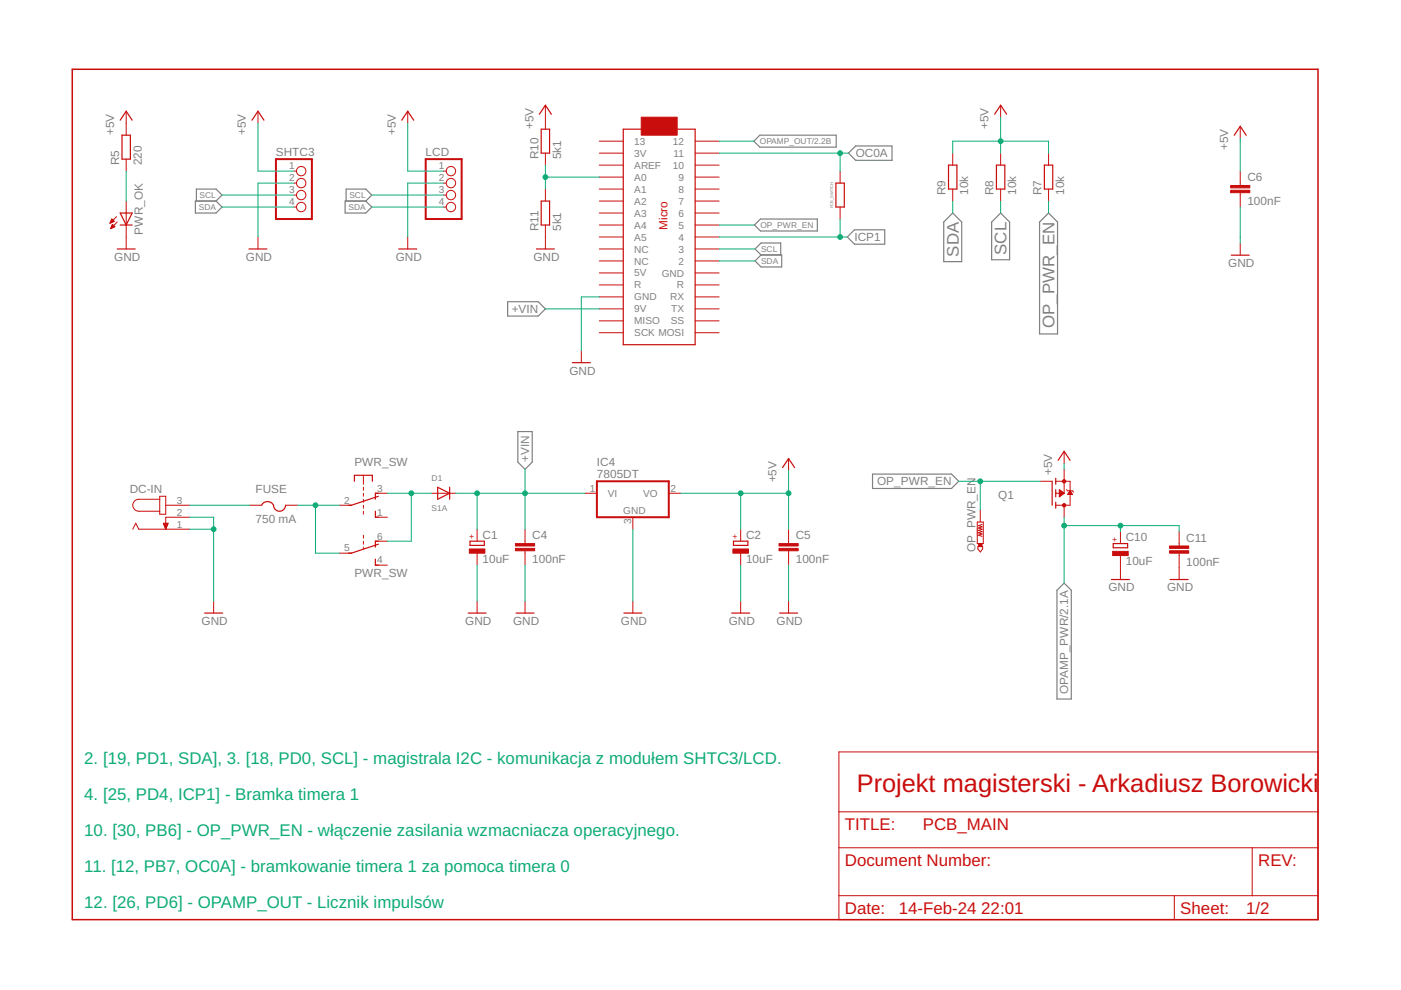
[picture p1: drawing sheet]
<svg xmlns="http://www.w3.org/2000/svg" width="297mm" height="210mm" viewBox="0 0 297 210" stroke-linecap="round" stroke-linejoin="round" font-family="sans-serif">
<g fill="none" stroke="#808080" stroke-width=".25">
<path d="M159.8 29.9l1.3-1.2h16.2v2.5h-16.2zM179.9 32.5l1.5-1.6h7.7v3.1h-7.7zM41.4 42.6h4.4l1.3 1.3-1.3 1.3h-4.4zM41.6 42.6v-2.5h4.2l1.3 1.3-1.3 1.2M73.2 42.6h4.4l1.2 1.3-1.2 1.3h-4.4zM73.4 42.6v-2.5h4.2l1.2 1.3-1.2 1.2M160 47.7l1.2-1.3h12.1v2.6h-12.1zM161.4 54.1l-1.3-1.3 1.3-1.3h4.1v2.6M161.4 54.1h4.3v2.5h-4.3l-1.3-1.3zM179.6 50.2l1.6-1.5h6.4v3.1h-6.4zM202 45.2l1.9 1.9v8.4h-3.8v-8.4zM212.2 45.2l1.9 1.9v8h-3.9v-8z"/>
<path d="M222.3 45.2l1.9 1.9v23.7h-3.8v-23.7zM107.6 64h6.5l1.5 1.5-1.5 1.5h-6.5zM109.8 91.5h3v6.5l-1.5 1.5-1.5-1.5zM185 100.5h16.7l1.6 1.5-1.6 1.6h-16.7zM225.6 123.6l1.5 1.6v23h-3v-23z"/>
</g>
<g fill="none" stroke="#c90d0c" stroke-width=".21">
<path d="M26.8 23.6v5.1M26.8 33.7v2.6M54.7 23.6v2.5M62.3 36.3h.6M62.3 38.8h.6M86.4 23.6v2.5M94.1 36.3h.5M94.1 38.8h.5M115.6 22.3v5.1M115.6 32.5v2.5M127.1 29.9h5M127.1 32.5h5"/>
<path d="M127.1 35h5M127.1 37.5h5M147.4 29.9h5.1M147.4 32.5h5.1M147.4 35h5.1M147.4 37.5h5.1M178.1 36.3v2.5M202 32.5v2.5M212.2 22.3v2.5M212.2 32.5v2.5M222.3 32.5v2.5M263 26.8v2.5"/>
<path d="M263 36.3v3M23.4 47.2h.1M23.4 47.1h.4M23.5 47h.6M23.5 48.4h.1M23.5 46.9h.7M23.5 48.3h.3M23.6 48.2h.5M23.6 46.8h.4M23.6 46.6h.3M23.6 48.1h.7M23.7 46.5h.1"/>
<path d="M23.7 48h.5M23.7 46.4l.5 .5-.9 .4zM23.7 47.8h.4M23.8 47.7h.2M23.8 47.6l-.3 .9M23.8 47.6l.5 .5M23.8 47.6h.1M24.3 48.1l-.8 .4M24.7 45.9l-1.4 1.4M24.8 47.1l-1.3 1.4M26.8 42.6v10.2M54.7 50.2v2.6"/>
<path d="M62.3 41.4h.6M62.3 43.9h.6M86.4 50.2v2.6M94.1 41.4h.5M94.1 43.9h.5M115.6 40.1v2.5M115.6 47.7v5.1M127.1 40.1h5M127.1 42.6h5M127.1 45.2h5M127.1 47.7h5M127.1 50.2h5"/>
<path d="M127.1 52.8h5M127.1 55.3h5M127.1 57.9h5M147.4 40.1h5.1M147.4 42.6h5.1M147.4 45.2h5.1M147.4 47.7h5.1M147.4 50.2h5.1M147.4 52.8h5.1M147.4 55.3h5.1M147.4 57.9h5.1M178.1 43.9v2.5"/>
<path d="M202 40.1v2.5M212.2 40.1v2.5M222.3 40.1v2.5M263 40.9v3M263 51.6v2.5M123.3 74.4v2.5M127.1 60.4h5M127.1 62.9h5M127.1 65.5h5M127.1 68h5M127.1 70.5h5M147.4 60.4h5.1"/>
<path d="M147.4 62.9h5.1M147.4 65.5h5.1M147.4 68h5.1M147.4 70.5h5.1M167.2 97.2v2.6M225.6 95.7v2.5M225.6 99.5v5.1M28.2 112.2l.6-1.3 .6 1.3h10.8M33.9 105.9h-4.5a1.27 1.27 0 0 0-1.3 1.2 1.27 1.27 0 0 0 1.3 1.3h4.5M33.9 105.2h1.2v3.8h-1.2zM34.6 110.9h1l-.5 1.3zM34.7 111h.9"/>
<path d="M34.7 111.2h.9M34.8 111.3h.7M34.8 111.4h.7M34.9 111.5h.5M34.9 111.6h.5M35 111.8h.3M35 111.9h.3M35.1 112h.1M35.1 112.1h.1M35.1 107.1h5.1M40.2 109.7h-5.1v2.5M52.9 107.1h2.6"/>
<path d="M60.5 107.1h2.6M72 107.1h2.5M72 117.3h2.5M77 100.8v1.9M77 103.3v.6M77 104.6v.6M77 105.9v.6M77 107.1v.7M77 108.4v.6M77 113.5v.6M77 114.7v.7M77 116v.4"/>
<path d="M79.6 104.6h2.5M79.6 109.7h2.5M79.6 119.8h2.5M79.6 114.7h2.5M91.5 104.6h5.1M101.2 112.2v2.5M101.2 117.3v2.5M111.3 112.2v3.1M111.3 116.8v3M124 104.6h2.6M134.2 109.7v2.5M141.8 104.6h2.5"/>
<path d="M157 112.2v2.5M157 117.3v2.5M167.2 112.2v3.1M167.2 116.8v3M207.2 110.7h1.3v4.6h-1.3zM207.3 115.9h1v.5l-.5 .6-.5-.6zM207.8 108.1v2.6M208.2 111.2l-.7 .2 .7 .3-.7 .3 .7 .2-.7 .3 .7 .2-.7 .3 .7 .2-.7 .3 .7 .2M220.5 102h2.6M223.8 104.6h1.8M223.8 102h3.1v5.1h-3.1M224.6 105.2h.1"/>
<path d="M224.6 104.8h.8M224.6 104.6h.9M224.6 104.5h.9M224.6 104.4h.8M224.6 104.3h.6M224.6 104.2h.4M224.6 103.8l1 .8-1 .7zM224.6 105.1h.3M224.6 105h.4M224.6 104.9h.6M224.6 104h.3M224.6 103.9h.1"/>
<path d="M225.6 107.1v2.6M226.1 103.8l.3 .3h1l.2 .2M226.4 104.8h.9M226.5 104.6h.8M226.6 104.5h.6M226.7 104.4h.4M226.7 104.3h.3M226.8 104.2h.1M226.9 104.1l.5 .7h-1zM237.6 112.7v2.6M237.6 117.8v5.1M250 112.7v3.1"/>
<path d="M250 117.3v5.6M45.3 127.4v2.6M101.2 127.4v2.6M111.3 127.4v2.6M134.2 127.4v2.6M157 127.4v2.6M167.2 127.4v2.6M177.9 159.4h101.5v35.6h-101.5zM177.9 179.7h101.5M177.9 172.1h101.5M265.5 179.7v10.2M177.9 189.9h101.5"/>
<path d="M249 189.9v5.1"/>
<circle cx="63.9" cy="38.8" r=".99"/>
<circle cx="63.9" cy="36.3" r=".99"/>
<circle cx="95.6" cy="36.3" r=".99"/>
<circle cx="95.6" cy="38.8" r=".99"/>
<circle cx="63.9" cy="41.4" r=".99"/>
<circle cx="63.9" cy="43.9" r=".99"/>
<circle cx="95.6" cy="41.4" r=".99"/>
<circle cx="95.6" cy="43.9" r=".99"/>
</g>
<g fill="none" stroke="#c90d0c" stroke-width=".25">
<path d="M25.5 25.5l1.3-1.9 1.2 1.9M25.9 28.7h1.7v5h-1.7zM53.4 25.5l1.3-1.9 1.3 1.9M85.2 25.5l1.2-1.9 1.3 1.9M114.4 24.2l1.2-1.9 1.3 1.9M114.7 27.4h1.8v5.1h-1.8zM132.1 27.4h15.3v45.7h-15.3zM177.2 38.8h1.8v5.1h-1.8zM201.1 35h1.8v5.1h-1.8zM210.9 24.2l1.3-1.9 1.2 1.9M211.3 35h1.7v5.1h-1.7zM221.4 35h1.8v5.1h-1.8z"/>
<path d="M261.7 28.7l1.3-1.9 1.2 1.9M24.8 52.8h3.9M25.5 45.2h2.5l-1.2 2.5zM25.5 47.7h2.5M52.8 52.8h3.8M84.5 52.8h3.8M113.7 52.8h3.8M114.7 42.6h1.8v5.1h-1.8zM261 54.1h3.9M121.3 76.9h3.9M165.9 99.1l1.3-1.9 1.3 1.9M224.3 97.6l1.3-1.9 1.3 1.9"/>
<path d="M55.5 107.1a1.42 1.42 0 0 1 1.5-.7 1.42 1.42 0 0 1 1.1 1.3 1.27 1.27 0 0 0 1.5 .7 1.27 1.27 0 0 0 .9-1.3M75.1 102v-1.2h3.9v1.2M79.6 108.4v1.3h.6M79.6 118.6v1.2h.6M80.2 114.7h-.6v1.3M80.2 105.2l-5.7 1.9h-.6M80.2 104.6h-.6v1.3M80.2 115.4l-5.7 1.9h-.6M92.8 103.3l2.5 1.3-2.5 1.3zM95.3 103.3v2.6M99.7 114.7h3v.9h-3zM155.5 114.7h3.1v.9h-3.1z"/>
<path d="M223.1 102v5.1M223.8 101.4v1.3M223.8 103.8v1.5M223.8 106.5v1.3M236 115.3h3.1v.8h-3.1zM43.4 130h3.8M99.3 130h3.8M109.4 130h3.8M132.3 130h3.8M155.1 130h3.8M165.3 130h3.8M235.6 122.9h3.9"/>
<path d="M248.1 122.9h3.8"/>
</g>
<g fill="#c90d0c" stroke="#c90d0c" stroke-width=".21">
<path d="M136 24.8h7.6v3.9h-7.6z"/>
<path d="M99.5 116.4h3.3v.9h-3.3z"/>
<path d="M155.4 116.4h3.3v.9h-3.3z"/>
<path d="M109.3 116.3h4v.5h-4z"/>
<path d="M109.3 115.3h4v.5h-4z"/>
<path d="M165.2 116.3h4v.5h-4z"/>
<path d="M165.2 115.3h4v.5h-4z"/>
<path d="M260.9 40.3h4.1v.6h-4.1z"/>
<path d="M260.9 39.3h4.1v.5h-4.1z"/>
<path d="M235.9 116.9h3.3v.9h-3.3z"/>
<path d="M248 116.8h4v.5h-4z"/>
<path d="M248 115.8h4v.5h-4z"/>
<path d="M207.5 115.3h.7v.6h-.7z"/>
</g>
<path d="M15.3 14.7h264.1v180.3h-264.1z" fill="none" stroke="#c90d0c" stroke-width=".32"/>
<path d="M58.5 33.7h7.6v12.7h-7.6zM90.3 33.7h7.6v12.7h-7.6zM126.6 102h15.2v7.7h-15.2z" fill="none" stroke="#c90d0c" stroke-width=".42"/>
<g fill="#c90d0c" stroke="#c90d0c" stroke-width=".21">
<circle cx="225.6" cy="102" r=".36"/>
<circle cx="225.6" cy="107.1" r=".36"/>
</g>
<g fill="none" stroke="#0dab76" stroke-width=".21">
<path d="M26.8 36.3v6.3M54.7 26.1v10.2h7.6M62.3 38.8h-7.6v11.4M86.4 26.1v10.2h7.7M94.1 38.8h-7.7v11.4M115.6 35v5.1M115.6 37.5h11.5M152.5 29.9h7.3M152.5 32.5h27.4M178.1 32.5v3.8M202 32.5v-2.6h20.3v2.6M212.2 24.8v7.7"/>
<path d="M263 29.3v7M47.1 41.4h15.2M47.1 43.9h15.2M78.8 41.4h15.3M78.8 43.9h15.3M152.5 52.8h7.6M152.5 55.3h7.6M152.5 47.7h7.5M152.5 50.2h27.1M178.1 46.4v3.8M202 42.6v2.6M212.2 42.6v2.6"/>
<path d="M222.3 42.6v2.6M263 43.9v7.7M115.6 65.5h11.5M127.1 62.9h-3.8v11.5M111.3 99.5v12.7M167.2 99.8v12.4M225.6 98.2v1.3M40.2 112.2h5.1M40.2 109.7h5.1v17.7M40.2 107.1h12.7M63.1 107.1h8.9M66.9 107.1v10.2h5.1"/>
<path d="M82.1 104.6h9.4M87.2 104.6v10.1h-5.1M96.6 104.6h27.4M101.2 104.6v7.6M101.2 119.8v7.6M111.3 119.8v7.6M134.2 112.2v15.2M144.3 104.6h22.9M157 104.6v7.6M157 119.8v7.6M167.2 119.8v7.6M203.3 102h17.2"/>
<path d="M207.8 102v6.1M225.6 109.7v13.9M225.6 111.4h24.4v1.3M237.6 111.4v1.3"/>
</g>
<g fill="#0dab76" stroke="#0dab76" stroke-width=".21">
<circle cx="157" cy="104.6" r=".51"/>
<circle cx="167.2" cy="104.6" r=".51"/>
<circle cx="212.2" cy="29.9" r=".51"/>
<circle cx="45.3" cy="112.2" r=".51"/>
<circle cx="101.2" cy="104.6" r=".51"/>
<circle cx="111.3" cy="104.6" r=".51"/>
<circle cx="87.2" cy="104.6" r=".51"/>
<circle cx="66.9" cy="107.1" r=".51"/>
<circle cx="115.6" cy="37.5" r=".51"/>
<circle cx="225.6" cy="111.4" r=".51"/>
<circle cx="237.6" cy="111.4" r=".51"/>
<circle cx="207.8" cy="102" r=".51"/>
<circle cx="178.1" cy="32.5" r=".51"/>
<circle cx="178.1" cy="50.2" r=".51"/>
</g>
<text font-size="5.4" fill="#c90d0c" x="181.7" y="167.8">Projekt magisterski - Arkadiusz Borowicki</text>
<g font-size="3.6" fill="#808080">
<text x="203.3" y="54.4" transform="rotate(-90 203.3 54.4)">SDA</text>
<text x="213.4" y="54" transform="rotate(-90 213.4 54)">SCL</text>
<text x="223.6" y="69.5" transform="rotate(-90 223.6 69.5)">OP_PWR_EN</text>
</g>
<g font-size="3.6" fill="#0dab76">
<text x="17.9" y="162">2. [19, PD1, SDA], 3. [18, PD0, SCL] - magistrala I2C - komunikacja z modułem SHTC3/LCD.</text>
<text x="17.9" y="169.6">4. [25, PD4, ICP1] - Bramka timera 1</text>
<text x="17.9" y="177.2">10. [30, PB6] - OP_PWR_EN - włączenie zasilania wzmacniacza operacyjnego.</text>
<text x="17.9" y="184.8">11. [12, PB7, OC0A] - bramkowanie timera 1 za pomoca timera 0</text>
<text x="17.9" y="192.4">12. [26, PD6] - OPAMP_OUT - Licznik impulsów</text>
</g>
<g font-size="3.6" fill="#c90d0c">
<text x="179.1" y="175.9">TITLE:</text>
<text x="195.6" y="175.9">PCB_MAIN</text>
<text x="179.1" y="183.6">Document Number:</text>
<text x="266.8" y="183.6">REV:</text>
<text x="179.1" y="193.7">Date:</text>
<text x="190.6" y="193.7">14-Feb-24</text>
<text x="208" y="193.7">22:01</text>
<text x="250.2" y="193.7">Sheet:</text>
<text x="264.2" y="193.7">1/2</text>
</g>
<g font-size="2.5" fill="#808080">
<text x="24.2" y="28.7" transform="rotate(-90 24.2 28.7)">+5V</text>
<text x="52.2" y="28.7" transform="rotate(-90 52.2 28.7)">+5V</text>
<text x="83.9" y="28.7" transform="rotate(-90 83.9 28.7)">+5V</text>
<text x="113.1" y="27.4" transform="rotate(-90 113.1 27.4)">+5V</text>
<text x="209.6" y="27.4" transform="rotate(-90 209.6 27.4)">+5V</text>
<text x="25.3" y="35" transform="rotate(-90 25.3 35)">R5</text>
<text x="30.1" y="35" transform="rotate(-90 30.1 35)">220</text>
<text x="58.5" y="33.1">SHTC3</text>
<text x="90.2" y="33.1">LCD</text>
<text x="114.1" y="33.7" transform="rotate(-90 114.1 33.7)">R10</text>
<text x="118.9" y="33.7" transform="rotate(-90 118.9 33.7)">5k1</text>
<text x="181.4" y="33.4">OC0A</text>
<text x="260.4" y="31.9" transform="rotate(-90 260.4 31.9)">+5V</text>
<text x="200.5" y="41.4" transform="rotate(-90 200.5 41.4)">R9</text>
<text x="205.3" y="41.4" transform="rotate(-90 205.3 41.4)">10k</text>
<text x="210.7" y="41.4" transform="rotate(-90 210.7 41.4)">R8</text>
<text x="215.5" y="41.4" transform="rotate(-90 215.5 41.4)">10k</text>
<text x="220.8" y="41.4" transform="rotate(-90 220.8 41.4)">R7</text>
<text x="225.6" y="41.4" transform="rotate(-90 225.6 41.4)">10k</text>
<text x="264.5" y="38.4">C6</text>
<text x="264.5" y="43.5">100nF</text>
<text x="30.3" y="49.7" transform="rotate(-90 30.3 49.7)">PWR_OK</text>
<text x="114.1" y="49" transform="rotate(-90 114.1 49)">R11</text>
<text x="118.9" y="49" transform="rotate(-90 118.9 49)">5k1</text>
<text x="181.2" y="51.1">ICP1</text>
<text x="24.2" y="55.3">GND</text>
<text x="52.2" y="55.3">GND</text>
<text x="83.9" y="55.3">GND</text>
<text x="113.1" y="55.3">GND</text>
<text x="260.4" y="56.6">GND</text>
<text x="108.5" y="66.4">+VIN</text>
<text x="120.7" y="79.4">GND</text>
<text x="75.1" y="98.9">PWR_SW</text>
<text x="112.2" y="98" transform="rotate(-90 112.2 98)">+VIN</text>
<text x="126.6" y="101.4">7805DT</text>
<text x="126.6" y="98.9">IC4</text>
<text x="223.1" y="100.8" transform="rotate(-90 223.1 100.8)">+5V</text>
<text x="27.5" y="104.6">DC-IN</text>
<text x="54.2" y="104.6">FUSE</text>
<text x="164.7" y="102.3" transform="rotate(-90 164.7 102.3)">+5V</text>
<text x="186" y="102.9">OP_PWR_EN</text>
<text x="211.6" y="105.9">Q1</text>
<text x="54.2" y="110.9">750 mA</text>
<text x="102.3" y="119.3">10uF</text>
<text x="102.3" y="114.3">C1</text>
<text x="112.8" y="119.4">100nF</text>
<text x="112.8" y="114.4">C4</text>
<text x="158.2" y="119.3">10uF</text>
<text x="158.2" y="114.3">C2</text>
<text x="168.7" y="119.4">100nF</text>
<text x="168.7" y="114.4">C5</text>
<text x="206.8" y="117" transform="rotate(-90 206.8 117)">OP_PWR_EN</text>
<text x="238.7" y="119.8">10uF</text>
<text x="238.7" y="114.8">C10</text>
<text x="251.5" y="119.9">100nF</text>
<text x="251.5" y="114.9">C11</text>
<text x="75.1" y="122.4">PWR_SW</text>
<text x="235" y="125.4">GND</text>
<text x="247.5" y="125.4">GND</text>
<text x="42.8" y="132.5">GND</text>
<text x="98.6" y="132.5">GND</text>
<text x="108.8" y="132.5">GND</text>
<text x="131.6" y="132.5">GND</text>
<text x="154.5" y="132.5">GND</text>
<text x="164.7" y="132.5">GND</text>
<text x="226.5" y="147.1" transform="rotate(-90 226.5 147.1)">OPAMP_PWR/2.1A</text>
</g>
<text font-size="2.5" fill="#c90d0c" x="141.5" y="48.7" transform="rotate(-90 141.5 48.7)">Micro</text>
<g font-size="2.1" fill="#808080">
<text x="61.3" y="35.9">1</text>
<text x="93.1" y="35.9">1</text>
<text x="134.5" y="35.8">AREF</text>
<text x="134.5" y="33.2">3V</text>
<text x="134.5" y="30.7">13</text>
<text x="142.7" y="30.7">12</text>
<text x="142.7" y="35.8">10</text>
<text x="142.8" y="33.2">11</text>
<text x="61.3" y="38.5">2</text>
<text x="61.3" y="41">3</text>
<text x="93.1" y="38.5">2</text>
<text x="93.1" y="41">3</text>
<text x="134.5" y="40.8">A1</text>
<text x="134.5" y="38.3">A0</text>
<text x="143.9" y="38.3">9</text>
<text x="143.9" y="40.8">8</text>
<text x="61.3" y="43.5">4</text>
<text x="93.1" y="43.5">4</text>
<text x="134.5" y="45.9">A3</text>
<text x="134.5" y="43.4">A2</text>
<text x="143.9" y="43.4">7</text>
<text x="143.9" y="45.9">6</text>
<text x="134.5" y="53.5">NC</text>
<text x="134.5" y="51">A5</text>
<text x="134.5" y="48.5">A4</text>
<text x="143.9" y="48.5">5</text>
<text x="143.9" y="51">4</text>
<text x="143.9" y="53.5">3</text>
<text x="134.5" y="58.6">5V</text>
<text x="134.5" y="56.1">NC</text>
<text x="140.3" y="58.6">GND</text>
<text x="143.9" y="56.1">2</text>
<text x="134.5" y="63.7">GND</text>
<text x="134.5" y="61.2">R</text>
<text x="142.1" y="63.7">RX</text>
<text x="143.5" y="61.2">R</text>
<text x="134.5" y="71.3">SCK MOSI</text>
<text x="134.5" y="68.8">MISO</text>
<text x="134.5" y="66.2">9V</text>
<text x="142.2" y="68.8">SS</text>
<text x="142.3" y="66.2">TX</text>
<text x="37.5" y="106.8">3</text>
<text x="73" y="106.8">2</text>
<text x="79.9" y="104.2">3</text>
<text x="125" y="104.2">1</text>
<text x="128.9" y="105.3">VI</text>
<text x="136.4" y="105.3">VO</text>
<text x="142.2" y="104.2">2</text>
<text x="37.5" y="109.3">2</text>
<text x="37.5" y="111.8">1</text>
<text x="79.9" y="109.3">1</text>
<text x="132.2" y="108.9">GND</text>
<text x="133.8" y="111.2" transform="rotate(-90 133.8 111.2)">3</text>
<text x="73" y="116.9">5</text>
<text x="79.9" y="119.5">4</text>
<text x="79.9" y="114.4">6</text>
</g>
<g font-size="1.8" fill="#808080">
<text x="161.1" y="30.6">OPAMP_OUT/2.2B</text>
<text x="42.3" y="42">SCL</text>
<text x="74.1" y="42">SCL</text>
<text x="42.1" y="44.5">SDA</text>
<text x="73.9" y="44.5">SDA</text>
<text x="161.2" y="48.3">OP_PWR_EN</text>
<text x="161.4" y="53.4">SCL</text>
<text x="161.4" y="56">SDA</text>
<text x="91.5" y="102">D1</text>
<text x="91.5" y="108.4">S1A</text>
</g>
<g font-size="1.8" fill="#c90d0c">
<text x="100.6" y="114.3" transform="rotate(-90 100.6 114.3)">+</text>
<text x="156.5" y="114.3" transform="rotate(-90 156.5 114.3)">+</text>
<text x="237" y="114.8" transform="rotate(-90 237 114.8)">+</text>
</g>
<text font-size=".8" fill="#808080" x="176.6" y="44.1" transform="rotate(-90 176.6 44.1)">PCB_SWITCH</text>
</svg>
